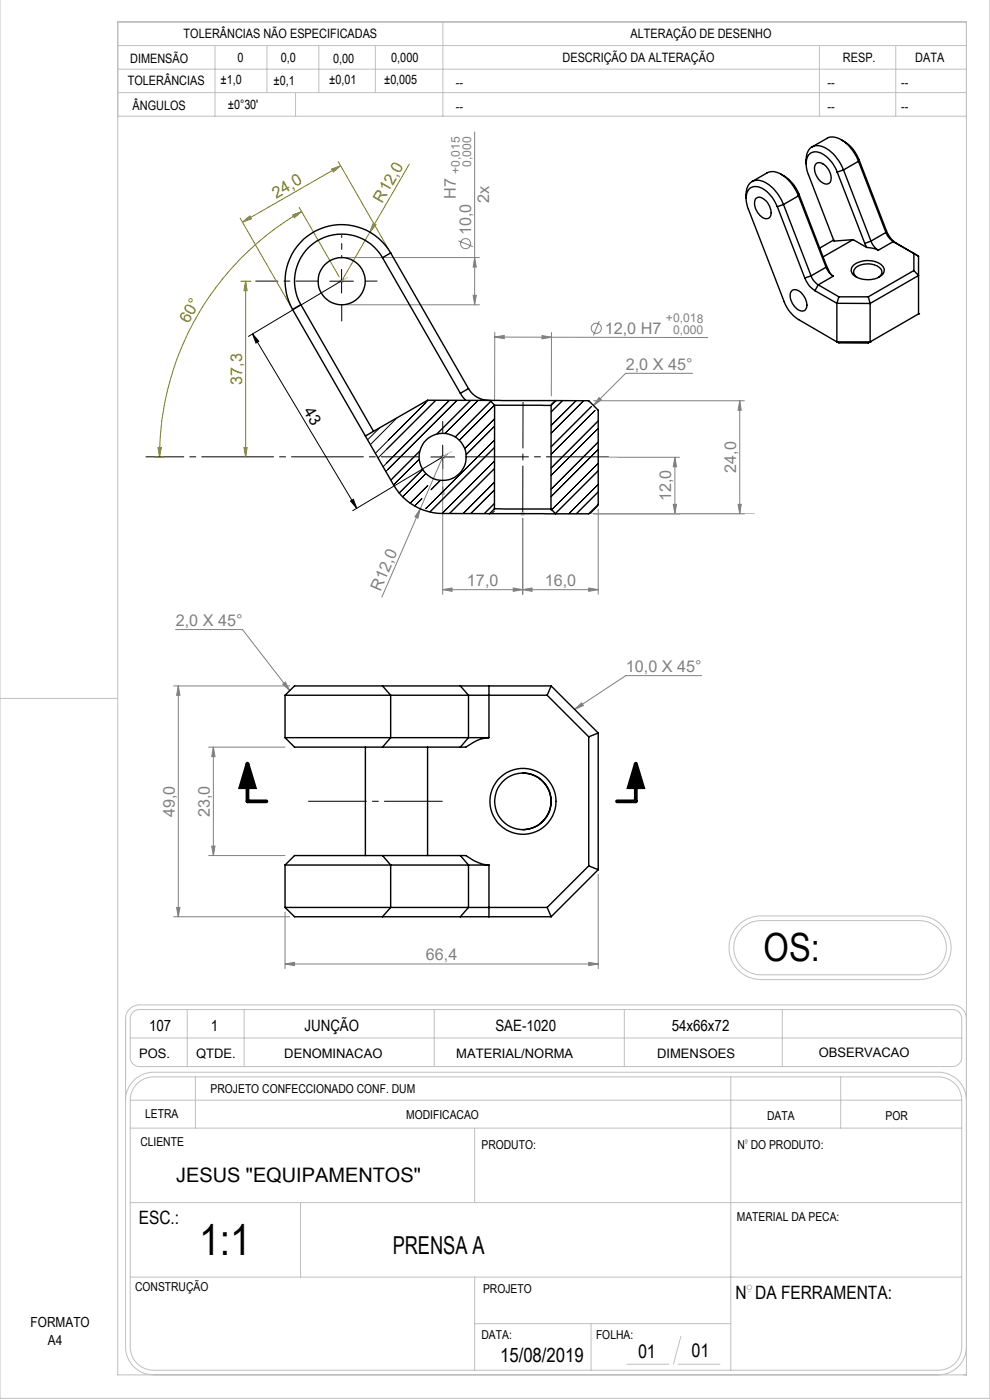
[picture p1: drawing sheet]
<svg xmlns="http://www.w3.org/2000/svg" width="210mm" height="297mm" viewBox="0 0 210 297" stroke-linecap="round" stroke-linejoin="round" font-family="sans-serif">
<g fill="none" stroke="#808080" stroke-width=".21">
<path d="M100.7 28v36.7M73.5 54.6h28.2M97.2 51.1l3.1 1.2M100.7 54.6l.3 2.1h-.6zM73.5 64.7h28.2M100.4 62.6h.6l-.3 2.1zM105 70.5l-.1 14.4M105 71.5l45.1 .1M105 71.5l2-.3v.7zM115 71.2l2 .3-2 .4zM117 70.6l-.1 13.4M127.1 68.1l-1.2 3.1"/>
<path d="M146.9 79.2h-14.2l-6.8 6.8M93.9 96.9l-12.9 29.8M93.9 97.9v28.2M125.9 85h32M127.1 84.3l.5 .5-1.7 1.2zM127.9 97h16.2M143.2 97l.3 2h-.7zM143.2 97v12M156.9 85v24M156.9 85l.3 2h-.6zM89.1 107.9l-.4 2-.7-.3zM110.9 110v16.1"/>
<path d="M125.9 109h32M126.9 108v18.1M142.8 107h.7l-.3 2zM156.6 107h.6l-.3 2zM37.3 133.6h14.1l10.1 12.9M93.9 125.1l2-.4v.7zM93.9 125.1h33M108.9 124.7l2 .4-2 .3zM110.9 125.1l2-.4v.7zM124.9 124.7l2 .4-2 .3zM36.8 145.5h24.7M37.8 145.5v49"/>
<path d="M37.8 145.5l.4 2h-.7zM44.2 158.5h16.3M45.3 158.5v23M45.3 158.5l.3 2h-.7zM60 145.1l.5-.4 1 1.8zM121.9 150.5l1.5-1.4 .4 .6zM148.8 143.3h-16l-10.9 7.2M44.9 179.5h.7l-.3 2zM36.8 194.5h24.7M37.5 192.5h.7l-.4 2zM44.2 181.5h16.3M60.5 193.5v12"/>
<path d="M126.9 185.5v20M60.5 204.5l2-.4v.8zM60.5 204.5h66.4M124.9 204.1l2 .4-2 .4z"/>
<circle cx="98.7" cy="51.7" r="1.07"/>
<circle cx="126.5" cy="69.6" r="1.07"/>
</g>
<path d="M52.5 162l1.5 5h-3zM134.9 162l1.5 5h-3z" fill="none" stroke="#000" stroke-width=".8" stroke-linecap="butt"/>
<path d="M70 59.7h5M72.5 57.1v5.1M72.8 59.3l-20.1 12.1M53.6 70.9l1.3 1.5-.6 .4zM53.6 70.9l22.1 36.9M91.4 96.9h5M93.9 94.4v5M95 96.3l-20.2 12M74.4 106.3l.6-.4 .7 1.9z" fill="none" stroke="#000" stroke-width=".21"/>
<g fill="none" stroke="#c0c0c0" stroke-width=".21">
<path d="M210 -.1v296.7h-210v-296.6M25 4.7h180v287h-180zM25 9.7h180M25 19.6h180M25 14.7h180M45.6 9.7v15M56.6 9.7v9.9M62.7 19.6v5.1M67.6 9.7v9.9M79.6 9.7v9.9M93.9 4.7v20M173.8 9.7v15"/>
<path d="M190 9.7v15M25 24.7h180M72 59.7h1M72.1 59.3l.7 .7M72.5 59.2v.9M72.8 59.3l-.7 .7M73.7 58.8l-1.2 .9M93.4 96.9h1M93.6 96.6l.7 .7M93.9 96.4v1M94.3 96.6l-.7 .7M95.8 95.8l-1.9 1.1"/>
<path d="M126.9 97h4.1M93.4 104.6h1M93.6 104.2l.7 .7M93.9 104.1v1M93.9 108.9h66.1M94.3 104.2l-.7 .7M110.4 109h1M110.5 108.6l.7 .7M110.9 108.5v1M111.2 108.6l-.7 .7M0 148.2h25M156.7 196.2l.5-.5a6.7 6.7 0 0 1 4.2-1.4h33.6a6.8 6.8 0 0 1 6.8 6.8 6.8 6.8 0 0 1-6.8 6.7h-33.6a6.8 6.8 0 0 1-6.2-4.2 6.8 6.8 0 0 1 1.5-7.4z"/>
<path d="M157.4 196.9l.2-.2a5.6 5.6 0 0 1 3.8-1.4h33.6a5.8 5.8 0 0 1 5.7 5.7 5.8 5.8 0 0 1-5.7 5.8h-33.6a5.8 5.8 0 0 1-5.3-3.6 5.8 5.8 0 0 1 1.3-6.3zM28.3 214.7l1.1-.5h172.8a1.93 1.93 0 0 1 1.8 1.9v8.4a1.93 1.93 0 0 1-2 1.8h-172.4a1.92 1.92 0 0 1-2-2v-8.2a1.81 1.81 0 0 1 .7-1.4zM39.7 214.2v12.1M51.8 214.2v12.1M92.1 214.2v12.1M132.4 214.2v12.1M165.9 214.2v12.1M205 216.1a2.94 2.94 0 0 0-3-2.9h-172.4a2.94 2.94 0 0 0-3 2.9v69.6a6 6 0 0 0 6 6M26.6 233.4a6 6 0 0 1 6-5.9h166.5a6 6 0 0 1 5.9 5.9M27.6 233.4a4.9 4.9 0 0 1 5-4.9h166.5a4.9 4.9 0 0 1 4.9 4.9M27.6 233.4v52.3a4.9 4.9 0 0 0 5 5h166.5a4.9 4.9 0 0 0 4.9-5v-52.3M27.6 239.3h176.4"/>
<path d="M27.6 233.4h176.4M27.6 220.2h176.4M41.5 228.5v10.8M100.7 239.3v15.8M155 228.5v62.2M178.3 228.5v10.8M27.6 255.1h176.4M63.7 255.1v15.8M158.2 242.6h.2M27.6 270.9h176.4M100.7 270.9v19.8M158.7 274h.5"/>
<path d="M100.7 280.8h54.3M125.4 280.8v9.9M133 289.4h8.9M143.8 289.4h8.9M144.4 283.5l-1.6 5.9M205 285.7a6 6 0 0 1-5.9 6"/>
<circle cx="158.3" cy="242.1" r=".25"/>
<circle cx="159" cy="273.1" r=".5"/>
</g>
<g fill="none" stroke="#808000" stroke-width=".21">
<path d="M70.3 35.9l1.9-.7-1.5 1.3zM71.8 34.3l10.6 18.5M72.2 35.2l-20.8 11.9M86.8 34.8l-8.3 14.4M50.9 46.3l10.7 18.5M51.1 59.7h2.1M51.4 47.1l1.6-1.3 .3 .6zM52.1 59.7v37.2M52.1 59.7l.3 2h-.6zM62.1 45.6l1.9-.7-1.6 1.3zM63.5 44l8.4 14.7M64 44.9a60.1 60.1 0 0 0-30.2 52"/>
<path d="M78.5 49.2l-6 10.5M79.2 47.3l.6 .4-1.3 1.5zM32.8 96.9h2.1M33.5 94.9h.7l-.4 2zM51.8 94.9h.6l-.3 2z"/>
</g>
<path d="M110.9 85.4v23.1" fill="none" stroke="#000" stroke-width=".21" stroke-dasharray="15.2 1.3 1.3 1.3" stroke-dashoffset="5.6"/>
<path d="M72.5 54.6v-4.7" fill="none" stroke="#000" stroke-width=".21" stroke-dasharray="15.2 1.3 1.3 1.3" stroke-dashoffset="14.8"/>
<path d="M67.5 59.6h-13.3" fill="none" stroke="#000" stroke-width=".21" stroke-dasharray="15.2 1.3 1.3 1.3" stroke-dashoffset="10.5"/>
<path d="M77.5 59.6h2.5M72.5 64.6v3.5M93.9 91.9v-2.5" fill="none" stroke="#000" stroke-width=".21" stroke-dasharray="15.2 1.3 1.3 1.3"/>
<path d="M88.9 96.9h-57.9" fill="none" stroke="#000" stroke-width=".21" stroke-dasharray="15.2 1.3 1.3 1.3" stroke-dashoffset="7.2"/>
<path d="M93.9 101.9v4" fill="none" stroke="#000" stroke-width=".21" stroke-dasharray="15.2 1.3 1.3 1.3" stroke-dashoffset="15.2"/>
<path d="M98.9 96.9h30.2" fill="none" stroke="#000" stroke-width=".21" stroke-dasharray="15.2 1.3 1.3 1.3" stroke-dashoffset="2.1"/>
<path d="M93.8 170h-28.4" fill="none" stroke="#000" stroke-width=".21" stroke-dasharray="15.2 1.3 1.3 1.3" stroke-dashoffset="3"/>
<path d="M52.5 162v8h4M134.9 162v8h-4" fill="none" stroke="#000" stroke-width=".8"/>
<g fill="#000">
<path d="M53.6 70.9l1.3 1.5-.6 .4zM74.4 106.3l.6-.4 .7 1.9z"/>
<path d="M134.9 162l1.5 5h-3zM52.5 162l1.5 5h-3z"/>
</g>
<g fill="#808080">
<path d="M124.9 124.7l2 .4-2 .3zM110.9 125.1l2-.4v.7zM108.9 124.7l2 .4-2 .3zM93.9 125.1l2-.4v.7z"/>
<path d="M142.8 107h.7l-.3 2zM143.2 97l.3 2h-.7z"/>
</g>
<g fill="#808000">
<path d="M79.2 47.3l.6 .4-1.3 1.5z"/>
<path d="M70.3 35.9l1.9-.7-1.5 1.3zM51.4 47.1l1.6-1.3 .3 .6z"/>
<path d="M62.1 45.6l1.9-.7-1.6 1.3zM33.5 94.9h.7l-.4 2z"/>
<path d="M51.8 94.9h.6l-.3 2zM52.1 59.7l.3 2h-.6z"/>
</g>
<g fill="#808080">
<path d="M89.1 107.9l-.4 2-.7-.3z"/>
<path d="M121.9 150.5l1.5-1.4 .4 .6zM60 145.1l.5-.4 1 1.8zM60.5 204.5l2-.4v.8zM124.9 204.1l2 .4-2 .4zM127.1 84.3l.5 .5-1.7 1.2z"/>
<path d="M45.3 158.5l.3 2h-.7zM44.9 179.5h.7l-.3 2zM37.8 145.5l.4 2h-.7zM37.5 192.5h.7l-.4 2zM156.9 85l.3 2h-.6zM156.6 107h.6l-.3 2zM100.7 54.6l.3 2.1h-.6zM100.4 62.6h.6l-.3 2.1z"/>
<path d="M105 71.5l2-.3v.7zM115 71.2l2 .3-2 .4z"/>
</g>
<g fill="none" stroke="#000" stroke-width=".3">
<path d="M159.5 38.5l3.2-1.8a3.6 3.6 0 0 1 4 1 9.9 9.9 0 0 1 2.7 3.9M165.7 37a8.1 8.1 0 0 1 3.8 4.2M171 34.7a3.5 3.5 0 0 1 1.4-3.6 4.1 4.1 0 0 1 4.2 1.4 10.6 10.6 0 0 1 2.3 3.6M172.2 31.2l3.2-1.9a3.5 3.5 0 0 1 4 1.1 8.9 8.9 0 0 1 2.7 3.8M173.1 34.8a1.54 1.54 0 0 1 2.2 .5 2.97 2.97 0 0 1 .6 3.5 2.01 2.01 0 0 1-2.6-1.3 2.6 2.6 0 0 1-.2-2.7zM177.6 36.5a6.7 6.7 0 0 0-4.2-4.3 2.04 2.04 0 0 0-2.4 2.3l.3 2.1 5.6 14.5 4.1-.3M177.6 36.5l5.8 15.1M178.4 29.6a7.8 7.8 0 0 1 3.8 4.3M178.9 36.1l-1.3 .4M178.9 36.1l5.8 15M182.1 34.2l5.8 15.1M182.1 34.2l-3.2 1.9"/>
<path d="M182.2 33.9l-.1 .3M182.2 33.9l5.8 15.1M81.1 54.7a10 10 0 0 0-13.6-3.7 10 10 0 0 0-3.7 13.6M81.1 54.7l16.5 28.7M82.9 53.7a12 12 0 0 0-16.4-4.5 12 12 0 0 0-4.4 16.4M82.9 53.7l-1.8 1M82.9 53.7l16.5 28.7M158.3 42.1a3.3 3.3 0 0 1 1.6-3.8 4.5 4.5 0 0 1 4.4 1.9l.9 1.3 1 1.9M160.4 42.1a1.67 1.67 0 0 1 2.2 .6 3 3 0 0 1 .7 3.4 1.43 1.43 0 0 1-2.2-.5 3.1 3.1 0 0 1-.7-3.5zM164.9 43.8a6.8 6.8 0 0 0-4.2-4.2 1.97 1.97 0 0 0-2.4 2.2l.3 2.2 7.7 20a7.6 7.6 0 0 0 3.1 3.8l8.1 4.7M164.9 43.8l5.8 15.2M166.2 43.4l-1.3 .4"/>
<path d="M166.2 43.4l5.8 15.1M169.4 41.6l-3.2 1.8M169.4 41.6l5.8 15.1M169.5 41.2l-.1 .4M169.5 41.2l5.8 15.1M170.7 59a5.4 5.4 0 0 0 2.2 2.7M172 58.5a3.7 3.7 0 0 0 1.6 1.9M172 58.5l-1.3 .5M175.2 56.7a3.7 3.7 0 0 0 1.5 1.9M175.2 56.7l-3.2 1.8M175.3 56.3l.8 1.7 .6 .6M175.3 56.3l-.1 .4"/>
<path d="M176.7 58.6l-3.1 1.8M176.8 50.9l-2.9 1.7M181 50.8l-6.4 3.7M181 50.8l2.8 1.7M181.1 56.2a4.9 4.9 0 0 1 6.2 .4 1.45 1.45 0 0 1-.8 2.1 5.1 5.1 0 0 1-5.7-.6 1.39 1.39 0 0 1 .3-1.9zM181.8 58.8a1.34 1.34 0 0 1-.7-1.4 1.34 1.34 0 0 1 1.1-1.1 3.9 3.9 0 0 1 4.8 1.1 1.3 1.3 0 0 1-.7 1.4M183.4 51.6l.4 .9M183.8 52.5l1.3 .2 1.2 .4M184.7 51.1a4.3 4.3 0 0 0 1.6 2M184.7 51.1l-1.3 .5M187.9 49.3a4.3 4.3 0 0 0 1.6 2M187.9 49.3l-3.2 1.8"/>
<path d="M188 49a5.4 5.4 0 0 0 2.2 2.6M188 49l-.1 .3M189.5 51.3l-3.2 1.8M189.5 51.3l4.4 2.5M189.5 51.3l.7 .3M190.2 51.6l4.6 2.8M193.9 57.4l-9.7 5.6M193.9 53.8v3.6M193.9 57.4l.9 1.1-10.2 5.9M193.9 53.8l.9 .6M194.8 54.4v12.2M62.1 65.6l15.4 26.9"/>
<path d="M63.8 64.6l-1.7 1M63.8 64.6l15.4 26.9M168.1 61.6a2.11 2.11 0 0 1 2.5 1.3 2.51 2.51 0 0 1 .1 2.9 1.9 1.9 0 0 1-2.4-1.1 2.35 2.35 0 0 1-.2-3.1zM172.9 61.7l4.6 2.6M173.6 60.4l4.3 2.6M173.6 60.4l-.7 1.3M177.5 64.3v8.2M177.5 64.3l7.1 .1M177.5 72.5h7.1M177.5 72.5l.4 .2 6.3 .1 .4-.3M177.9 63h6.3M177.9 63l-.4 1.3"/>
<path d="M184.2 63l.4 1.4M184.6 72.5h.1M184.6 64.4v8.1M194.8 66.6h.1M194.8 66.6l-10.2 5.9M77.5 92.5l6 10.4a12.1 12.1 0 0 0 10.4 6l10 .1M97.6 83.4l1.2 1.5M99.4 82.4a5 5 0 0 0 4.3 2.5M99.4 82.4l-1.8 1M103.9 84.9l14 .1M103.9 84.9l1 1.1M103.9 84.9h-13.2l-13.2 7.6"/>
<path d="M104.9 86h12M104.9 86v21.9M116.9 86v22M117.9 85h7l2 2v20l-2 2h-7M117.9 85l-1 1M103.9 109h14M104.9 107.9l12 .1M104.9 107.9l-1 1.1M116.9 108l1 1M60.5 147.5h22.4M60.5 156.5h22.4M60.5 156.5l2 2h18.6"/>
<path d="M60.5 147.5v9M77.5 158.5v23M81.1 145.5h-18.6l-2 2M81.1 145.5l1.8 2M81.1 145.5h16.5M81.1 158.5h16.5M82.9 147.5v9M82.9 156.5l-1.8 2M82.9 147.5h16.5M82.9 156.5h16.5M90.7 158.5v23M97.6 145.5h6.1"/>
<path d="M97.6 145.5l1.8 2M99.4 156.5h4.3M99.4 147.5h16.7M99.4 147.5v9M99.4 156.5l-1.8 2M103.7 156.5a10.3 10.3 0 0 0-5.1 2h-1M103.7 145.5h13.2M103.7 145.5v11M116.1 147.5l8.8 8.8M116.9 145.5l-.8 2M116.9 145.5l10 10M124.9 156.3v27.4"/>
<path d="M126.9 155.5l-2 .8M126.9 155.5v29M110.9 164a6 6 0 0 1 6 6 6 6 0 0 1-6 6M60.5 192.5h22.4M60.5 183.5h22.4M60.5 192.5l2 2h18.6M60.5 183.5v9M81.1 181.5h-18.6l-2 2M81.1 181.5l1.8 2M81.1 181.5h16.5M81.1 194.5h16.5M82.9 183.5v9"/>
<path d="M82.9 192.5l-1.8 2M82.9 183.5h16.5M82.9 192.5h16.5M97.6 181.5h1.2a9.1 9.1 0 0 0 4.9 2M97.6 194.5h6.1M97.6 181.5l1.8 2M99.4 183.5h4.3M99.4 192.5h16.7M99.4 183.5v9M99.4 192.5l-1.8 2M103.7 194.5h13.2M103.7 183.5v11"/>
<path d="M116.1 192.5l.8 2M124.9 183.7l-8.8 8.8M124.9 183.7l2 .8M126.9 184.5l-10 10"/>
<circle cx="72.5" cy="59.6" r="5"/>
<circle cx="93.9" cy="96.9" r="5"/>
<circle cx="110.9" cy="170" r="6"/>
<circle cx="110.9" cy="170" r="7"/>
</g>
<g fill="none" stroke="#000" stroke-width=".21">
<path d="M80.5 90.8l-2.5 2.5M84.2 88.6l-5.6 5.7M88.9 97.4l-5.4 5.5M89.7 99.6l-5 5M90.3 85.5l-7.9 7.8M90.8 84.9l-11.2 11.3M92.4 84.9l-12.2 12.3M95.3 84.9l-14.1 14.1M96.9 84.9l-15.1 15.1M99.8 84.9l-7.1 7.2 7.1-7.2M101.4 84.9l-7 7.1 7-7.1M104.3 84.9l-7.7 7.8 7.5-7.6"/>
<path d="M104.9 99.4l-9.5 9.5M104.9 97.8l-11.1 11.1M104.9 85.9l-7.5 7.5M104.9 90.4l-6 6M104.9 94.9l-13.7 13.7M104.9 88.8l-6.3 6.4M104.9 93.3l-14.6 14.6M117.8 84.9l-.9 .9M119.4 84.9l-2.5 2.5 2.4-2.4M122.3 84.9l-5.4 5.4M123.9 84.9l-7 7M125.4 86.3l-8.5 8.5"/>
<path d="M126.2 87.1l-9.3 9.3M126.9 90.9l-10 10M126.9 99.9l-9.1 9M126.9 89.3l-10 10M126.9 98.3l-10 10M82.9 101.8l6.1-6.1-6.1 6.2M89.5 105.8l-1.6 1.5M90.3 100.5l-4.9 4.9M90.7 103l-3.7 3.7M93.4 101.9l-2 2M104.9 103.9l-5.1 5M104.9 102.3l-6.7 6.6"/>
<path d="M104.9 106.8l-2.2 2.2M104.9 108.4l-.5 .5M116.9 105.4l10-10-10 10M116.9 103.8l10-10-10 10M126.9 104.3l-4.7 4.7M126.9 102.8l-6.3 6.2M126.9 107.2l-1.7 1.7"/>
</g>
<text font-size="9.4" x="42.2" y="266.1">1:1</text>
<text font-size="8.2" x="162" y="203.8">OS:</text>
<text font-size="5.3" x="83.3" y="265.9">PRENSA A</text>
<g font-size="4.2">
<text x="37.3" y="250.7">JESUS &quot;EQUIPAMENTOS&quot;</text>
<text x="106.1" y="288.9">15/08/2019</text>
</g>
<g font-size="4.1">
<text x="146.7" y="287.9">01</text>
<text x="135.3" y="288.1">01</text>
</g>
<g font-size="3.9">
<text x="29.4" y="259.7">ESC.:</text>
<text x="156" y="275.6">N DA FERRAMENTA:</text>
</g>
<g font-size="3.4" fill="#808000">
<text x="58.6" y="42.1" transform="rotate(-30 58.6 42.1)">24,0</text>
<text x="81.1" y="43.2" transform="rotate(-60 81.1 43.2)">R12,0</text>
<text x="40" y="68.7" transform="rotate(-60 40 68.7)">60°</text>
<text x="51.3" y="81.6" transform="rotate(-90 51.3 81.6)">37,3</text>
</g>
<g font-size="3.4" fill="#808080">
<text x="96.7" y="42.3" transform="rotate(-90 96.7 42.3)">H7</text>
<text x="103.8" y="43.1" transform="rotate(-90 103.8 43.1)">2x</text>
<text x="99.9" y="49.9" transform="rotate(-90 99.9 49.9)">10,0</text>
<text x="128.3" y="70.8">12,0 H7</text>
<text x="132.7" y="78.4">2,0 X 45°</text>
<text x="156.1" y="100.3" transform="rotate(-90 156.1 100.3)">24,0</text>
<text x="142.4" y="106.3" transform="rotate(-90 142.4 106.3)">12,0</text>
<text x="80.7" y="125.5" transform="rotate(-67 80.7 125.5)">R12,0</text>
<text x="99.1" y="124.3">17,0</text>
<text x="115.6" y="124.3">16,0</text>
<text x="37.3" y="132.8">2,0 X 45°</text>
<text x="132.8" y="142.5">10,0 X 45°</text>
<text x="37.1" y="173.3" transform="rotate(-90 37.1 173.3)">49,0</text>
<text x="44.5" y="173.3" transform="rotate(-90 44.5 173.3)">23,0</text>
<text x="90.4" y="203.7">66,4</text>
</g>
<text font-size="3.4" x="64.3" y="87.3" transform="rotate(59 64.3 87.3)">43</text>
<g font-size="3.3">
<text x="31.6" y="218.8">107</text>
<text x="44.7" y="218.8">1</text>
<text x="64.6" y="218.8">JUNÇÃO</text>
<text x="105.1" y="218.8">SAE-1020</text>
<text x="142.5" y="218.8">54x66x72</text>
</g>
<g font-size="3">
<text x="6.5" y="281.4">FORMATO</text>
<text x="10.2" y="285.4">A4</text>
</g>
<g font-size="2.8">
<text x="29.5" y="224.4">POS.</text>
<text x="41.6" y="224.4">QTDE.</text>
<text x="60.3" y="224.4">DENOMINACAO</text>
<text x="96.8" y="224.4">MATERIAL/NORMA</text>
<text x="139.4" y="224.3">DIMENSOES</text>
<text x="173.7" y="224.2">OBSERVACAO</text>
</g>
<g font-size="2.7">
<text x="38.9" y="8.1">TOLERÂNCIAS NÃO ESPECIFICADAS</text>
<text x="133.8" y="8.1">ALTERAÇÃO DE DESENHO</text>
<text x="27.6" y="13.4">DIMENSÃO</text>
<text x="46.8" y="17.8">±1,0</text>
<text x="50.4" y="13.1">0</text>
<text x="58" y="18">±0,1</text>
<text x="59.6" y="13.2">0,0</text>
<text x="69.8" y="17.8">±0,01</text>
<text x="70.7" y="13.3">0,00</text>
<text x="81.5" y="17.9">±0,005</text>
<text x="83" y="13.2">0,000</text>
<text x="119.3" y="13.2">DESCRIÇÃO DA ALTERAÇÃO</text>
<text x="178.8" y="13.2">RESP.</text>
<text x="194.2" y="13.2">DATA</text>
<text x="27.1" y="18.1">TOLERÂNCIAS</text>
<text x="28.1" y="23.2">ÂNGULOS</text>
<text x="48.3" y="23.1">±0°30'</text>
<text x="96.7" y="18.5">--</text>
<text x="96.7" y="23.5">--</text>
<text x="175.5" y="18.5">--</text>
<text x="175.5" y="23.5">--</text>
<text x="191.1" y="18.5">--</text>
<text x="191.1" y="23.5">--</text>
</g>
<g font-size="2.6" fill="#808080">
<text x="99.9" y="35.4" transform="rotate(-90 99.9 35.4)">0,000</text>
<text x="97.5" y="36.9" transform="rotate(-90 97.5 36.9)">+0,015</text>
<text x="141.3" y="68.4">+0,018</text>
<text x="142.8" y="70.8">0,000</text>
</g>
<g font-size="2.6">
<text x="44.7" y="231.9">PROJETO CONFECCIONADO CONF. DUM</text>
<text x="30.8" y="237.2">LETRA</text>
<text x="86.2" y="237.3">MODIFICACAO</text>
<text x="162.7" y="237.6">DATA</text>
<text x="187.8" y="237.6">POR</text>
<text x="29.8" y="243.1">CLIENTE</text>
<text x="102.1" y="243.7">PRODUTO:</text>
<text x="156.4" y="243.7">N DO PRODUTO:</text>
<text x="156.3" y="259.1">MATERIAL DA PECA:</text>
<text x="28.7" y="273.8">CONSTRUÇÃO</text>
<text x="102.5" y="274.2">PROJETO</text>
<text x="102.1" y="284.1">DATA:</text>
<text x="126.4" y="284.1">FOLHA:</text>
</g>
</svg>
